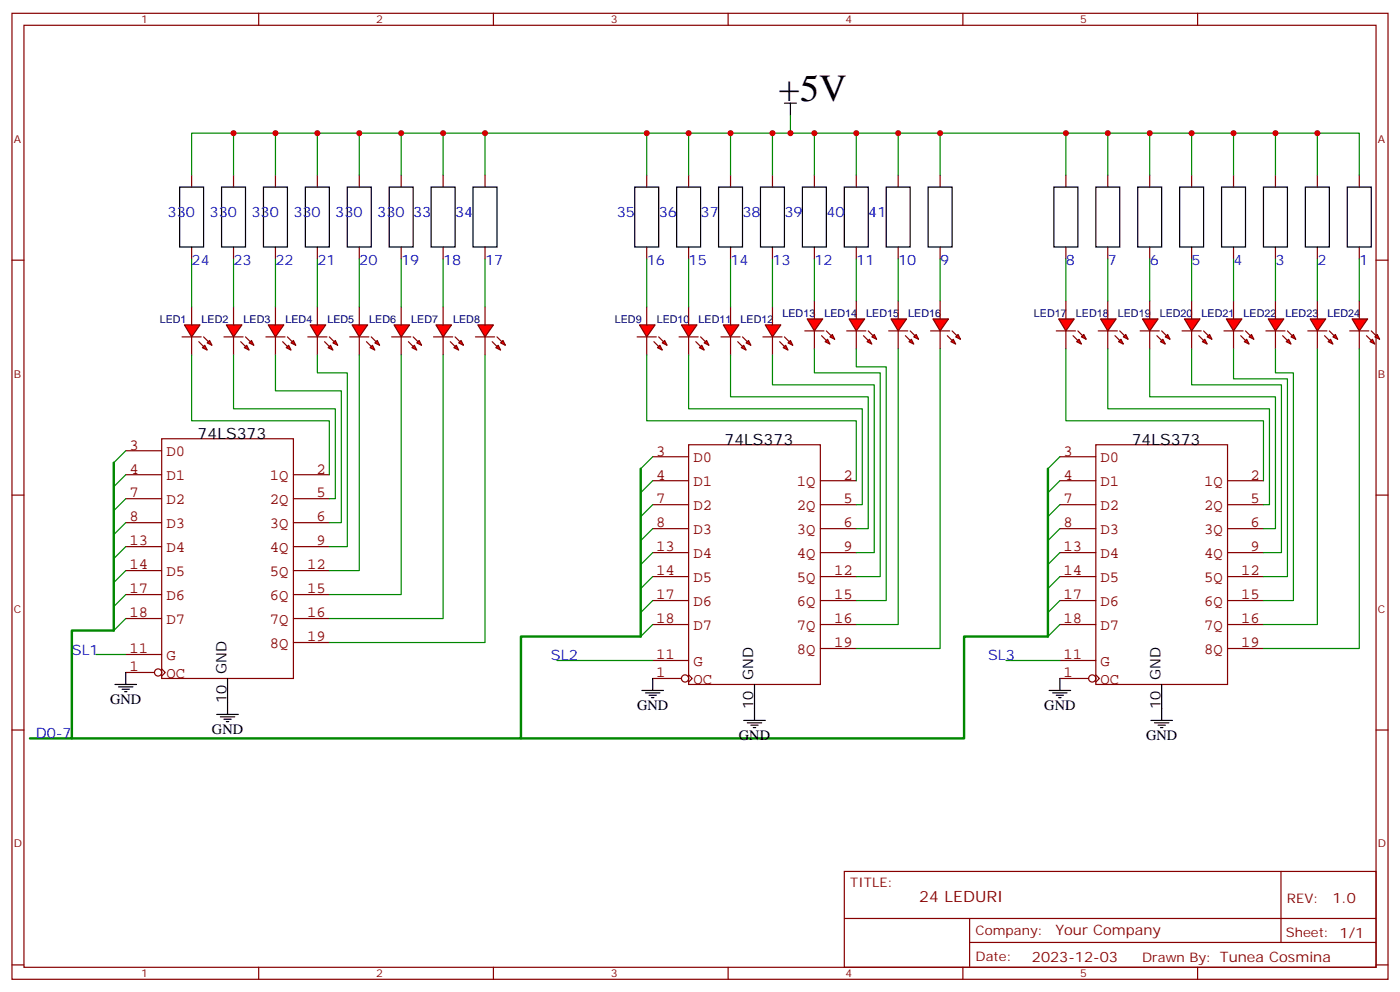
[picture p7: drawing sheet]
<svg xmlns="http://www.w3.org/2000/svg" width="412mm" height="292mm" viewBox="0 0 412 292" stroke-linecap="round" stroke-linejoin="round" font-family="sans-serif">
<g fill="none" stroke="#870000" stroke-width=".35">
<path d="M3.5 3.9h405.4v284.4h-405.4zM7.1 7.4h398.2v277.3h-398.2zM76.2 3.9v3.5M145.3 3.9v3.5M214.5 3.9v3.5M283.6 3.9v3.5M352.8 3.9v3.5M56.4 51.5v3.6M68.8 51.5v3.6M81.1 51.5v3.6M93.5 51.5v3.6M105.8 51.5v3.6"/>
<path d="M118.2 51.5v3.6M130.5 51.5v3.6M142.9 51.5v3.6M190.5 51.5v3.6M202.8 51.5v3.6M215.2 51.5v3.6M227.5 51.5v3.6M239.9 51.5v3.6M252.2 51.5v3.6M264.6 51.5v3.6M276.9 51.5v3.6M314 51.5v3.6"/>
<path d="M326.3 51.5v3.6M338.7 51.5v3.6M351 51.5v3.6M363.4 51.5v3.6M375.7 51.5v3.6M388.1 51.5v3.6M400.4 51.5v3.6M3.5 76.6h3.6M56.4 72.7v3.5M68.8 72.7v3.5M81.1 72.7v3.5M93.5 72.7v3.5"/>
<path d="M105.8 72.7v3.5M118.2 72.7v3.5M130.5 72.7v3.5M142.9 72.7v3.5M190.5 72.7v3.5M202.8 72.7v3.5M215.2 72.7v3.5M227.5 72.7v3.5M239.9 72.7v3.5M252.2 72.7v3.5M264.6 72.7v3.5M276.9 72.7v3.5"/>
<path d="M314 72.7v3.5M326.3 72.7v3.5M338.7 72.7v3.5M351 72.7v3.5M363.4 72.7v3.5M375.7 72.7v3.5M388.1 72.7v3.5M400.4 72.7v3.5M405.3 76.6h3.6M3.5 145.7h3.6M405.3 145.7h3.6M3.5 214.9h3.6"/>
<path d="M405.3 214.9h3.6M248.7 256.5h156.6v28.2h-156.6zM377.3 256.5v20.9M248.7 270.4h156.5M285.6 277.4h119.6M285.6 270.4v14.1M3.5 284h3.6M76.2 284.7v3.6M145.3 284.7v3.6M214.5 284.7v3.6M283.6 284.7v3.6M352.8 284.7v3.6"/>
<path d="M405.3 284h3.6"/>
</g>
<g fill="none" stroke="#000" stroke-width=".35">
<path d="M231.1 30.4h3.5M232.8 30.4v3.5M52.9 55.1h7.1v17.6h-7.1zM65.3 55.1h7v17.6h-7zM77.6 55.1h7.1v17.6h-7.1zM90 55.1h7v17.6h-7zM102.3 55.1h7.1v17.6h-7.1zM114.7 55.1h7v17.6h-7zM127 55.1h7.1v17.6h-7.1zM139.3 55.1h7.1v17.6h-7.1zM187 55.1h7v17.6h-7zM199.3 55.1h7.1v17.6h-7.1z"/>
<path d="M211.7 55.1h7v17.6h-7zM224 55.1h7.1v17.6h-7.1zM236.4 55.1h7v17.6h-7zM248.7 55.1h7.1v17.6h-7.1zM261.1 55.1h7v17.6h-7zM273.4 55.1h7.1v17.6h-7.1zM310.4 55.1h7.1v17.6h-7.1zM322.8 55.1h7v17.6h-7zM335.1 55.1h7.1v17.6h-7.1zM347.5 55.1h7v17.6h-7zM359.8 55.1h7.1v17.6h-7.1zM372.2 55.1h7v17.6h-7z"/>
<path d="M384.5 55.1h7.1v17.6h-7.1zM396.9 55.1h7v17.6h-7z"/>
</g>
<g fill="none" stroke="#008700" stroke-width=".35">
<path d="M68.8 39.2v12.3M81.1 39.2v12.3M93.5 39.2v12.3M105.8 39.2v12.3M118.2 39.2v12.3M130.5 39.2v12.3M142.9 39.2v12.3M190.5 39.2v12.3M202.8 39.2v12.3M215.2 39.2v12.3M227.5 39.2v12.3M232.8 33.9v5.3h-176.4v12.3"/>
<path d="M232.8 39.2h167.6v12.3M239.9 39.2v12.3M252.2 39.2v12.3M264.6 39.2v12.3M276.9 39.2v12.3M314 39.2v12.3M326.3 39.2v12.3M338.7 39.2v12.3M351 39.2v12.3M363.4 39.2v12.3M375.7 39.2v12.3M388.1 39.2v12.3"/>
</g>
<g fill="#f00" stroke="#870000" stroke-width=".35">
<path d="M54.3 95.6h4.6l-2.5 3.6z"/>
<path d="M53.6 99.2h5.7z"/>
</g>
<g fill="#870000" stroke="#870000" stroke-width=".35">
<path d="M60 99.2l1.4 1.4z"/>
<path d="M58.6 100.6l1.4 1.4z"/>
</g>
<g fill="#f00" stroke="#870000" stroke-width=".35">
<path d="M61 100.9l.7-.7 .7 1.4z"/>
<path d="M59.6 102.3l.7-.7 .7 1.4z"/>
</g>
<path d="M56.4 90.3v5.3M56.4 99.2v5.3" fill="none" stroke="#870000" stroke-width=".35"/>
<g fill="#f00" stroke="#870000" stroke-width=".35">
<path d="M66.7 95.6h4.6l-2.5 3.6z"/>
<path d="M66 99.2h5.6z"/>
</g>
<g fill="#870000" stroke="#870000" stroke-width=".35">
<path d="M72.3 99.2l1.4 1.4z"/>
<path d="M70.9 100.6l1.4 1.4z"/>
</g>
<g fill="#f00" stroke="#870000" stroke-width=".35">
<path d="M73.4 100.9l.7-.7 .7 1.4z"/>
<path d="M72 102.3l.7-.7 .7 1.4z"/>
</g>
<path d="M68.8 90.3v5.3M68.8 99.2v5.3" fill="none" stroke="#870000" stroke-width=".35"/>
<g fill="#f00" stroke="#870000" stroke-width=".35">
<path d="M79 95.6h4.6l-2.5 3.6z"/>
<path d="M78.3 99.2h5.7z"/>
</g>
<g fill="#870000" stroke="#870000" stroke-width=".35">
<path d="M84.7 99.2l1.4 1.4z"/>
<path d="M83.3 100.6l1.4 1.4z"/>
</g>
<g fill="#f00" stroke="#870000" stroke-width=".35">
<path d="M85.7 100.9l.7-.7 .7 1.4z"/>
<path d="M84.3 102.3l.7-.7 .7 1.4z"/>
</g>
<path d="M81.1 90.3v5.3M81.1 99.2v5.3" fill="none" stroke="#870000" stroke-width=".35"/>
<g fill="#f00" stroke="#870000" stroke-width=".35">
<path d="M91.4 95.6h4.6l-2.5 3.6z"/>
<path d="M90.7 99.2h5.6z"/>
</g>
<g fill="#870000" stroke="#870000" stroke-width=".35">
<path d="M97 99.2l1.4 1.4z"/>
<path d="M95.6 100.6l1.4 1.4z"/>
</g>
<g fill="#f00" stroke="#870000" stroke-width=".35">
<path d="M98.1 100.9l.7-.7 .7 1.4z"/>
<path d="M96.7 102.3l.7-.7 .7 1.4z"/>
</g>
<path d="M93.5 90.3v5.3M93.5 99.2v5.3" fill="none" stroke="#870000" stroke-width=".35"/>
<g fill="#f00" stroke="#870000" stroke-width=".35">
<path d="M103.7 95.6h4.6l-2.5 3.6z"/>
<path d="M103 99.2h5.7z"/>
</g>
<g fill="#870000" stroke="#870000" stroke-width=".35">
<path d="M109.4 99.2l1.4 1.4z"/>
<path d="M107.9 100.6l1.5 1.4z"/>
</g>
<g fill="#f00" stroke="#870000" stroke-width=".35">
<path d="M110.4 100.9l.7-.7 .7 1.4z"/>
<path d="M109 102.3l.7-.7 .7 1.4z"/>
</g>
<path d="M105.8 90.3v5.3M105.8 99.2v5.3" fill="none" stroke="#870000" stroke-width=".35"/>
<g fill="#f00" stroke="#870000" stroke-width=".35">
<path d="M116.1 95.6h4.5l-2.4 3.6z"/>
<path d="M115.4 99.2h5.6z"/>
</g>
<g fill="#870000" stroke="#870000" stroke-width=".35">
<path d="M121.7 99.2l1.4 1.4z"/>
<path d="M120.3 100.6l1.4 1.4z"/>
</g>
<g fill="#f00" stroke="#870000" stroke-width=".35">
<path d="M122.8 100.9l.7-.7 .7 1.4z"/>
<path d="M121.4 102.3l.7-.7 .7 1.4z"/>
</g>
<path d="M118.2 90.3v5.3M118.2 99.2v5.3" fill="none" stroke="#870000" stroke-width=".35"/>
<g fill="#f00" stroke="#870000" stroke-width=".35">
<path d="M128.4 95.6h4.6l-2.5 3.6z"/>
<path d="M127.7 99.2h5.6z"/>
</g>
<g fill="#870000" stroke="#870000" stroke-width=".35">
<path d="M134.1 99.2l1.4 1.4z"/>
<path d="M132.6 100.6l1.5 1.4z"/>
</g>
<g fill="#f00" stroke="#870000" stroke-width=".35">
<path d="M135.1 100.9l.7-.7 .7 1.4z"/>
<path d="M133.7 102.3l.7-.7 .7 1.4z"/>
</g>
<path d="M130.5 90.3v5.3M130.5 99.2v5.3" fill="none" stroke="#870000" stroke-width=".35"/>
<g fill="#f00" stroke="#870000" stroke-width=".35">
<path d="M140.8 95.6h4.5l-2.4 3.6z"/>
<path d="M140.1 99.2h5.6z"/>
</g>
<g fill="#870000" stroke="#870000" stroke-width=".35">
<path d="M146.4 99.2l1.4 1.4z"/>
<path d="M145 100.6l1.4 1.4z"/>
</g>
<g fill="#f00" stroke="#870000" stroke-width=".35">
<path d="M147.5 100.9l.7-.7 .7 1.4z"/>
<path d="M146 102.3l.8-.7 .7 1.4z"/>
</g>
<path d="M142.9 90.3v5.3M142.9 99.2v5.3" fill="none" stroke="#870000" stroke-width=".35"/>
<g fill="#f00" stroke="#870000" stroke-width=".35">
<path d="M188.4 95.6h4.6l-2.5 3.6z"/>
<path d="M187.7 99.2h5.6z"/>
</g>
<g fill="#870000" stroke="#870000" stroke-width=".35">
<path d="M194 99.2l1.4 1.4z"/>
<path d="M192.6 100.6l1.4 1.4z"/>
</g>
<g fill="#f00" stroke="#870000" stroke-width=".35">
<path d="M195.1 100.9l.7-.7 .7 1.4z"/>
<path d="M193.7 102.3l.7-.7 .7 1.4z"/>
</g>
<path d="M190.5 90.3v5.3M190.5 99.2v5.3" fill="none" stroke="#870000" stroke-width=".35"/>
<g fill="#f00" stroke="#870000" stroke-width=".35">
<path d="M200.7 95.6h4.6l-2.5 3.6z"/>
<path d="M200 99.2h5.7z"/>
</g>
<g fill="#870000" stroke="#870000" stroke-width=".35">
<path d="M206.4 99.2l1.4 1.4z"/>
<path d="M205 100.6l1.4 1.4z"/>
</g>
<g fill="#f00" stroke="#870000" stroke-width=".35">
<path d="M207.4 100.9l.7-.7 .7 1.4z"/>
<path d="M206 102.3l.7-.7 .7 1.4z"/>
</g>
<path d="M202.8 90.3v5.3M202.8 99.2v5.3" fill="none" stroke="#870000" stroke-width=".35"/>
<g fill="#f00" stroke="#870000" stroke-width=".35">
<path d="M213.1 95.6h4.6l-2.5 3.6z"/>
<path d="M212.4 99.2h5.6z"/>
</g>
<g fill="#870000" stroke="#870000" stroke-width=".35">
<path d="M218.7 99.2l1.4 1.4z"/>
<path d="M217.3 100.6l1.4 1.4z"/>
</g>
<g fill="#f00" stroke="#870000" stroke-width=".35">
<path d="M219.8 100.9l.7-.7 .7 1.4z"/>
<path d="M218.4 102.3l.7-.7 .7 1.4z"/>
</g>
<path d="M215.2 90.3v5.3M215.2 99.2v5.3" fill="none" stroke="#870000" stroke-width=".35"/>
<g fill="#f00" stroke="#870000" stroke-width=".35">
<path d="M225.4 95.6h4.6l-2.5 3.6z"/>
<path d="M224.7 99.2h5.7z"/>
</g>
<g fill="#870000" stroke="#870000" stroke-width=".35">
<path d="M231.1 99.2l1.4 1.4z"/>
<path d="M229.7 100.6l1.4 1.4z"/>
</g>
<g fill="#f00" stroke="#870000" stroke-width=".35">
<path d="M232.1 100.9l.7-.7 .7 1.4z"/>
<path d="M230.7 102.3l.7-.7 .7 1.4z"/>
</g>
<path d="M227.5 90.3v5.3M227.5 99.2v5.3" fill="none" stroke="#870000" stroke-width=".35"/>
<g fill="#f00" stroke="#870000" stroke-width=".35">
<path d="M237.8 93.9h4.6l-2.5 3.5z"/>
<path d="M237.1 97.4h5.6z"/>
</g>
<g fill="#870000" stroke="#870000" stroke-width=".35">
<path d="M243.4 97.4l1.4 1.4z"/>
<path d="M242 98.8l1.4 1.4z"/>
</g>
<g fill="#f00" stroke="#870000" stroke-width=".35">
<path d="M244.5 99.2l.7-.7 .7 1.4z"/>
<path d="M243.1 100.6l.7-.7 .7 1.4z"/>
</g>
<path d="M239.9 88.6v5.3M239.9 97.4v5.3" fill="none" stroke="#870000" stroke-width=".35"/>
<g fill="#f00" stroke="#870000" stroke-width=".35">
<path d="M250.1 93.9h4.6l-2.5 3.5z"/>
<path d="M249.4 97.4h5.7z"/>
</g>
<g fill="#870000" stroke="#870000" stroke-width=".35">
<path d="M255.8 97.4l1.4 1.4z"/>
<path d="M254.4 98.8l1.4 1.4z"/>
</g>
<g fill="#f00" stroke="#870000" stroke-width=".35">
<path d="M256.8 99.2l.7-.7 .7 1.4z"/>
<path d="M255.4 100.6l.7-.7 .7 1.4z"/>
</g>
<path d="M252.2 88.6v5.3M252.2 97.4v5.3" fill="none" stroke="#870000" stroke-width=".35"/>
<g fill="#f00" stroke="#870000" stroke-width=".35">
<path d="M262.5 93.9h4.6l-2.5 3.5z"/>
<path d="M261.8 97.4h5.6z"/>
</g>
<g fill="#870000" stroke="#870000" stroke-width=".35">
<path d="M268.1 97.4l1.4 1.4z"/>
<path d="M266.7 98.8l1.4 1.4z"/>
</g>
<g fill="#f00" stroke="#870000" stroke-width=".35">
<path d="M269.2 99.2l.7-.7 .7 1.4z"/>
<path d="M268.5 99.9l.7 1.4-1.4-.7z"/>
</g>
<path d="M264.6 88.6v5.3M264.6 97.4v5.3" fill="none" stroke="#870000" stroke-width=".35"/>
<g fill="#f00" stroke="#870000" stroke-width=".35">
<path d="M274.8 93.9h4.6l-2.5 3.5z"/>
<path d="M274.1 97.4h5.7z"/>
</g>
<g fill="#870000" stroke="#870000" stroke-width=".35">
<path d="M280.5 97.4l1.4 1.4z"/>
<path d="M279 98.8l1.5 1.4z"/>
</g>
<g fill="#f00" stroke="#870000" stroke-width=".35">
<path d="M281.5 99.2l.7-.7 .7 1.4z"/>
<path d="M280.1 100.6l.7-.7 .7 1.4z"/>
</g>
<path d="M276.9 88.6v5.3M276.9 97.4v5.3" fill="none" stroke="#870000" stroke-width=".35"/>
<g fill="#f00" stroke="#870000" stroke-width=".35">
<path d="M311.9 93.9h4.5l-2.4 3.5z"/>
<path d="M311.1 97.4h5.7z"/>
</g>
<g fill="#870000" stroke="#870000" stroke-width=".35">
<path d="M317.5 97.4l1.4 1.4z"/>
<path d="M316.1 98.8l1.4 1.4z"/>
</g>
<g fill="#f00" stroke="#870000" stroke-width=".35">
<path d="M318.6 99.2l.7-.7 .7 1.4z"/>
<path d="M317.1 100.6l.8-.7 .7 1.4z"/>
</g>
<path d="M314 88.6v5.3M314 97.4v5.3" fill="none" stroke="#870000" stroke-width=".35"/>
<g fill="#f00" stroke="#870000" stroke-width=".35">
<path d="M324.2 93.9h4.6l-2.5 3.5z"/>
<path d="M323.5 97.4h5.6z"/>
</g>
<g fill="#870000" stroke="#870000" stroke-width=".35">
<path d="M329.8 97.4l1.5 1.4z"/>
<path d="M328.4 98.8l1.4 1.4z"/>
</g>
<g fill="#f00" stroke="#870000" stroke-width=".35">
<path d="M330.9 99.2l.7-.7 .7 1.4z"/>
<path d="M329.5 100.6l.7-.7 .7 1.4z"/>
</g>
<path d="M326.3 88.6v5.3M326.3 97.4v5.3" fill="none" stroke="#870000" stroke-width=".35"/>
<g fill="#f00" stroke="#870000" stroke-width=".35">
<path d="M336.5 93.9h4.6l-2.4 3.5z"/>
<path d="M335.8 97.4h5.7z"/>
</g>
<g fill="#870000" stroke="#870000" stroke-width=".35">
<path d="M342.2 97.4l1.4 1.4z"/>
<path d="M340.8 98.8l1.4 1.4z"/>
</g>
<g fill="#f00" stroke="#870000" stroke-width=".35">
<path d="M343.3 99.2l.7-.7 .7 1.4z"/>
<path d="M341.8 100.6l.7-.7 .8 1.4z"/>
</g>
<path d="M338.7 88.6v5.3M338.7 97.4v5.3" fill="none" stroke="#870000" stroke-width=".35"/>
<g fill="#f00" stroke="#870000" stroke-width=".35">
<path d="M348.9 93.9h4.6l-2.5 3.5z"/>
<path d="M348.2 97.4h5.6z"/>
</g>
<g fill="#870000" stroke="#870000" stroke-width=".35">
<path d="M354.5 97.4l1.5 1.4z"/>
<path d="M353.1 98.8l1.4 1.4z"/>
</g>
<g fill="#f00" stroke="#870000" stroke-width=".35">
<path d="M355.6 99.2l.7-.7 .7 1.4z"/>
<path d="M354.9 99.9l.7 1.4-1.4-.7z"/>
</g>
<path d="M351 88.6v5.3M351 97.4v5.3" fill="none" stroke="#870000" stroke-width=".35"/>
<g fill="#f00" stroke="#870000" stroke-width=".35">
<path d="M361.2 93.9h4.6l-2.4 3.5z"/>
<path d="M360.5 97.4h5.7z"/>
</g>
<g fill="#870000" stroke="#870000" stroke-width=".35">
<path d="M366.9 97.4l1.4 1.4z"/>
<path d="M365.5 98.8l1.4 1.4z"/>
</g>
<g fill="#f00" stroke="#870000" stroke-width=".35">
<path d="M367.9 99.2l.8-.7 .7 1.4z"/>
<path d="M366.5 100.6l.7-.7 .7 1.4z"/>
</g>
<path d="M363.4 88.6v5.3M363.4 97.4v5.3" fill="none" stroke="#870000" stroke-width=".35"/>
<g fill="#f00" stroke="#870000" stroke-width=".35">
<path d="M373.6 93.9h4.6l-2.5 3.5z"/>
<path d="M372.9 97.4h5.6z"/>
</g>
<g fill="#870000" stroke="#870000" stroke-width=".35">
<path d="M379.2 97.4l1.4 1.4z"/>
<path d="M377.8 98.8l1.4 1.4z"/>
</g>
<g fill="#f00" stroke="#870000" stroke-width=".35">
<path d="M381 98.5l.7 1.4-1.4-.7z"/>
<path d="M379.6 99.9l.7 1.4-1.4-.7z"/>
</g>
<path d="M375.7 88.6v5.3M375.7 97.4v5.3" fill="none" stroke="#870000" stroke-width=".35"/>
<g fill="#f00" stroke="#870000" stroke-width=".35">
<path d="M385.9 93.9h4.6l-2.4 3.5z"/>
<path d="M385.2 97.4h5.7z"/>
</g>
<g fill="#870000" stroke="#870000" stroke-width=".35">
<path d="M391.6 97.4l1.4 1.4z"/>
<path d="M390.2 98.8l1.4 1.4z"/>
</g>
<g fill="#f00" stroke="#870000" stroke-width=".35">
<path d="M392.6 99.2l.7-.7 .8 1.4z"/>
<path d="M391.2 100.6l.7-.7 .7 1.4z"/>
</g>
<path d="M388.1 88.6v5.3M388.1 97.4v5.3" fill="none" stroke="#870000" stroke-width=".35"/>
<g fill="#f00" stroke="#870000" stroke-width=".35">
<path d="M398.3 93.9h4.6l-2.5 3.5z"/>
<path d="M397.6 97.4h5.6z"/>
</g>
<g fill="#870000" stroke="#870000" stroke-width=".35">
<path d="M403.9 97.4l1.4 1.4z"/>
<path d="M402.5 98.8l1.4 1.4z"/>
</g>
<g fill="#f00" stroke="#870000" stroke-width=".35">
<path d="M405.7 98.5l.7 1.4-1.4-.7z"/>
<path d="M403.6 100.6l.7-.7 .7 1.4z"/>
</g>
<path d="M400.4 88.6v5.3M400.4 97.4v5.3" fill="none" stroke="#870000" stroke-width=".35"/>
<g fill="none" stroke="#008700" stroke-width=".35">
<path d="M56.4 76.2v14.1M68.8 76.2v14.1M81.1 76.2v14.1M93.5 76.2v14.1M105.8 76.2v14.1M118.2 76.2v14.1M130.5 76.2v14.1M142.9 76.2v14.1M190.5 76.2v14.1M202.8 76.2v14.1M215.2 76.2v14.1M227.5 76.2v14.1"/>
<path d="M239.9 76.2v12.4M252.2 76.2v12.4M264.6 76.2v12.4M276.9 76.2v12.4M314 76.2v12.4M326.3 76.2v12.4M338.7 76.2v12.4M351 76.2v12.4M363.4 76.2v12.4M375.7 76.2v12.4M388.1 76.2v12.4M400.4 76.2v12.4"/>
<path d="M56.4 104.5v19.4h40.6v15.8M68.8 104.5v15.8h30v26.5h-1.8M81.1 104.5v10.5h19.4v38.8h-3.5M93.5 104.5v5.2h8.8v51.2h-5.3M105.8 104.5v63.5h-8.8M118.2 104.5v70.5h-21.2M130.5 104.5v77.6h-33.5M142.9 104.5v84.6h-45.9M190.5 104.5v19.4h61.7v17.6M202.8 104.5v15.8h51.2v28.3h-1.8M215.2 104.5v12.3h40.6v38.8h-3.6M227.5 104.5v8.8h30v49.4h-5.3"/>
<path d="M239.9 102.7v7h19.4v60h-7.1M252.2 102.7v5.3h8.9v68.8h-8.9M264.6 102.7v81.1h-12.4M276.9 102.7v88.2h-24.7M314 102.7v21.2h58.2v17.6M326.3 102.7v17.6h47.6v28.3h-1.7M338.7 102.7v14.1h37v38.8h-3.5M351 102.7v10.6h26.5v49.4h-5.3M363.4 102.7v8.8h15.8v58.2h-7M375.7 102.7v7h5.3v67.1h-8.8M388.1 102.7v81.1h-15.9M400.4 102.7v88.2h-28.2"/>
<path d="M37 132.7l-3.5 3.5M37 139.7l-3.5 3.6M192.3 134.4l-3.6 3.6M312.2 134.4l-3.5 3.6M37 146.8l-3.5 3.5M37 153.8l-3.5 3.6M192.3 141.5l-3.6 3.5M192.3 148.6l-3.6 3.5M192.3 155.6l-3.6 3.5M312.2 141.5l-3.5 3.5M312.2 148.6l-3.5 3.5M312.2 155.6l-3.5 3.5"/>
<path d="M37 160.9l-3.5 3.5M37 168l-3.5 3.5M37 175l-3.5 3.5M192.3 162.7l-3.6 3.5M192.3 169.7l-3.6 3.5M192.3 176.8l-3.6 3.5M312.2 162.7l-3.5 3.5M312.2 169.7l-3.5 3.5M312.2 176.8l-3.5 3.5M28.2 192.7h8.8M37 182.1l-3.5 3.5M164 194.4h28.3"/>
<path d="M192.3 183.8l-3.6 3.6M296.3 194.4h15.9M312.2 183.8l-3.5 3.6"/>
</g>
<g fill="none" stroke="#850000" stroke-width=".35">
<path d="M37 139.7h10.6M37 132.7h10.6M47.6 129.2h38.8v70.5h-38.8zM86.4 139.7h10.6M192.3 134.4h10.5M202.8 130.9h38.9v70.6h-38.9zM312.2 134.4h10.6M322.8 130.9h38.8v70.6h-38.8zM37 153.8h10.6M37 146.8h10.6M86.4 153.8h10.6M86.4 146.8h10.6"/>
<path d="M192.3 141.5h10.5M192.3 148.6h10.5M192.3 155.6h10.5M241.7 141.5h10.5M241.7 148.6h10.5M241.7 155.6h10.5M312.2 141.5h10.6M312.2 148.6h10.6M312.2 155.6h10.6M361.6 141.5h10.6M361.6 148.6h10.6M361.6 155.6h10.6"/>
<path d="M37 175h10.6M37 168h10.6M37 160.9h10.6M86.4 175h10.6M86.4 168h10.6M86.4 160.9h10.6M192.3 162.7h10.5M192.3 169.7h10.5M192.3 176.8h10.5M241.7 162.7h10.5M241.7 169.7h10.5M241.7 176.8h10.5"/>
<path d="M312.2 162.7h10.6M312.2 169.7h10.6M312.2 176.8h10.6M361.6 162.7h10.6M361.6 169.7h10.6M361.6 176.8h10.6M37 182.1h10.6M37 192.7h10.6M37 197.9h8.5M47.6 196.9l1.1 1-1.1 1.1M86.4 189.1h10.6M86.4 182.1h10.6"/>
<path d="M192.3 199.7h8.4M192.3 194.4h10.5M192.3 183.8h10.5M202.8 198.6l1.1 1.1-1.1 1.1M241.7 183.8h10.5M241.7 190.9h10.5M312.2 199.7h8.5M312.2 194.4h10.6M312.2 183.8h10.6M322.8 198.6l1 1.1-1 1.1M361.6 183.8h10.6M361.6 190.9h10.6"/>
<circle cx="46.6" cy="197.9" r="1.06"/>
<circle cx="201.8" cy="199.7" r="1.06"/>
<circle cx="321.7" cy="199.7" r="1.06"/>
</g>
<g fill="none" stroke="#000" stroke-width=".35">
<path d="M37 197.9v3.6M67 199.7v10.6M192.3 199.7v3.5M312.2 199.7v3.5M33.9 201.5h6.3M34.9 202.2h4.3M36 202.9h2.1M36.7 203.6h.7M63.9 210.3h6.3M64.9 211h4.2M66 211.7h2.1M66.7 212.4h.7"/>
<path d="M189.1 203.2h6.3M190.1 203.9h4.3M191.2 204.6h2.1M191.9 205.4h.7M219.1 212.1h6.3M220.1 212.8h4.3M221.2 213.5h2.1M221.9 214.2h.7M222.2 201.5v10.6M309 203.2h6.4M310.1 203.9h4.2M311.1 204.6h2.2"/>
<path d="M311.9 205.4h.7M339 212.1h6.4M340.1 212.8h4.2M341.1 213.5h2.2M341.8 214.2h.7M342.2 201.5v10.6"/>
</g>
<path d="M33.5 136.2v49.4h-12.3v31.7h-12.4M188.7 138v49.4h-35.2v29.9h-132.3M308.7 138v49.4h-24.7v29.9h-130.5" fill="none" stroke="#008700" stroke-width=".71"/>
<g fill="#c00">
<circle cx="68.8" cy="39.2" r=".88"/>
<circle cx="81.1" cy="39.2" r=".88"/>
<circle cx="93.5" cy="39.2" r=".88"/>
<circle cx="105.8" cy="39.2" r=".88"/>
<circle cx="118.2" cy="39.2" r=".88"/>
<circle cx="130.5" cy="39.2" r=".88"/>
<circle cx="142.9" cy="39.2" r=".88"/>
<circle cx="190.5" cy="39.2" r=".88"/>
<circle cx="202.8" cy="39.2" r=".88"/>
<circle cx="215.2" cy="39.2" r=".88"/>
<circle cx="227.5" cy="39.2" r=".88"/>
<circle cx="232.8" cy="39.2" r=".88"/>
<circle cx="239.9" cy="39.2" r=".88"/>
<circle cx="252.2" cy="39.2" r=".88"/>
<circle cx="264.6" cy="39.2" r=".88"/>
<circle cx="276.9" cy="39.2" r=".88"/>
<circle cx="314" cy="39.2" r=".88"/>
<circle cx="326.3" cy="39.2" r=".88"/>
<circle cx="338.7" cy="39.2" r=".88"/>
<circle cx="351" cy="39.2" r=".88"/>
<circle cx="363.4" cy="39.2" r=".88"/>
<circle cx="375.7" cy="39.2" r=".88"/>
<circle cx="388.1" cy="39.2" r=".88"/>
</g>
<text font-size="11.3" x="229.3" y="29.7">+5V</text>
<g font-size="4.6">
<text x="58.2" y="129.2">74LS373</text>
<text x="213.4" y="130.9">74LS373</text>
<text x="333.4" y="130.9">74LS373</text>
</g>
<g font-size="4.6" fill="#840000">
<text x="38.1" y="132.3">3</text>
<text x="49" y="134.2">D0</text>
<text x="193.3" y="134.1">3</text>
<text x="204.3" y="135.9">D0</text>
<text x="313.3" y="134.1">3</text>
<text x="324.2" y="135.9">D0</text>
<text x="38.1" y="139.4">4</text>
<text x="49" y="141.2">D1</text>
<text x="79.5" y="141.2">1Q</text>
<text x="93.2" y="139.4">2</text>
<text x="193.3" y="141.1">4</text>
<text x="204.3" y="143">D1</text>
<text x="234.7" y="143">1Q</text>
<text x="248.4" y="141.1">2</text>
<text x="313.3" y="141.1">4</text>
<text x="324.2" y="143">D1</text>
<text x="354.7" y="143">1Q</text>
<text x="368.4" y="141.1">2</text>
<text x="38.1" y="146.4">7</text>
<text x="49" y="148.3">D2</text>
<text x="79.5" y="148.3">2Q</text>
<text x="93.2" y="146.4">5</text>
<text x="193.3" y="148.2">7</text>
<text x="248.4" y="148.2">5</text>
<text x="313.3" y="148.2">7</text>
<text x="368.4" y="148.2">5</text>
<text x="38.1" y="153.5">8</text>
<text x="49" y="155.3">D3</text>
<text x="79.5" y="155.3">3Q</text>
<text x="93.2" y="153.5">6</text>
<text x="193.3" y="155.3">8</text>
<text x="204.3" y="150.1">D2</text>
<text x="234.7" y="150.1">2Q</text>
<text x="248.4" y="155.3">6</text>
<text x="313.3" y="155.3">8</text>
<text x="324.2" y="150.1">D2</text>
<text x="354.7" y="150.1">2Q</text>
<text x="368.4" y="155.3">6</text>
<text x="38.1" y="160.5">13</text>
<text x="93.2" y="160.5">9</text>
<text x="204.3" y="157.1">D3</text>
<text x="234.7" y="157.1">3Q</text>
<text x="324.2" y="157.1">D3</text>
<text x="354.7" y="157.1">3Q</text>
<text x="38.1" y="167.6">14</text>
<text x="49" y="162.4">D4</text>
<text x="79.5" y="162.4">4Q</text>
<text x="90.5" y="167.6">12</text>
<text x="193.3" y="162.3">13</text>
<text x="204.3" y="164.2">D4</text>
<text x="234.7" y="164.2">4Q</text>
<text x="248.4" y="162.3">9</text>
<text x="313.3" y="162.3">13</text>
<text x="324.2" y="164.2">D4</text>
<text x="354.7" y="164.2">4Q</text>
<text x="368.4" y="162.3">9</text>
<text x="49" y="169.5">D5</text>
<text x="79.5" y="169.5">5Q</text>
<text x="193.3" y="169.4">14</text>
<text x="204.3" y="171.2">D5</text>
<text x="234.7" y="171.2">5Q</text>
<text x="245.7" y="169.4">12</text>
<text x="313.3" y="169.4">14</text>
<text x="324.2" y="171.2">D5</text>
<text x="354.7" y="171.2">5Q</text>
<text x="365.6" y="169.4">12</text>
<text x="38.1" y="174.7">17</text>
<text x="49" y="176.5">D6</text>
<text x="79.5" y="176.5">6Q</text>
<text x="90.5" y="174.7">15</text>
<text x="193.3" y="176.4">17</text>
<text x="204.3" y="178.3">D6</text>
<text x="234.7" y="178.3">6Q</text>
<text x="245.7" y="176.4">15</text>
<text x="313.3" y="176.4">17</text>
<text x="324.2" y="178.3">D6</text>
<text x="354.7" y="178.3">6Q</text>
<text x="365.6" y="176.4">15</text>
<text x="38.1" y="181.7">18</text>
<text x="49" y="183.6">D7</text>
<text x="79.5" y="183.6">7Q</text>
<text x="90.5" y="181.7">16</text>
<text x="193.3" y="183.5">18</text>
<text x="204.3" y="185.3">D7</text>
<text x="234.7" y="185.3">7Q</text>
<text x="245.7" y="183.5">16</text>
<text x="313.3" y="183.5">18</text>
<text x="324.2" y="185.3">D7</text>
<text x="354.7" y="185.3">7Q</text>
<text x="365.6" y="183.5">16</text>
<text x="79.5" y="190.6">8Q</text>
<text x="90.5" y="188.8">19</text>
<text x="245.7" y="190.5">19</text>
<text x="365.6" y="190.5">19</text>
<text x="38.1" y="192.3">11</text>
<text x="38.1" y="197.6">1</text>
<text x="49" y="194.2">G</text>
<text x="193.3" y="194.1">11</text>
<text x="204.3" y="195.9">G</text>
<text x="234.7" y="192.4">8Q</text>
<text x="313.3" y="194.1">11</text>
<text x="324.2" y="195.9">G</text>
<text x="354.7" y="192.4">8Q</text>
<text x="49" y="199.4">OC</text>
<text x="193.3" y="199.4">1</text>
<text x="204.3" y="201.2">OC</text>
<text x="313.3" y="199.4">1</text>
<text x="324.2" y="201.2">OC</text>
</g>
<text font-size="4.6" fill="#800" x="270.8" y="265.5">24 LEDURI</text>
<g font-size="4.2" fill="#00f">
<text x="49.4" y="63.9">330</text>
<text x="61.7" y="63.9">330</text>
<text x="74.1" y="63.9">330</text>
<text x="86.4" y="63.9">330</text>
<text x="98.8" y="63.9">330</text>
<text x="111.1" y="63.9">330</text>
<text x="121.7" y="63.9">33</text>
<text x="134.1" y="63.9">34</text>
<text x="181.7" y="63.9">35</text>
<text x="194" y="63.9">36</text>
<text x="206.4" y="63.9">37</text>
<text x="218.7" y="63.9">38</text>
<text x="231.1" y="63.9">39</text>
<text x="243.4" y="63.9">40</text>
<text x="255.8" y="63.9">41</text>
<text x="56.4" y="78">24</text>
<text x="68.8" y="78">23</text>
<text x="81.1" y="78">22</text>
<text x="93.5" y="78">21</text>
<text x="105.8" y="78">20</text>
<text x="118.2" y="78">19</text>
<text x="130.5" y="78">18</text>
<text x="142.9" y="78">17</text>
<text x="190.5" y="78">16</text>
<text x="202.8" y="78">15</text>
<text x="215.2" y="78">14</text>
<text x="227.5" y="78">13</text>
<text x="239.9" y="78">12</text>
<text x="252.2" y="78">11</text>
<text x="264.6" y="78">10</text>
<text x="276.9" y="78">9</text>
<text x="314" y="78">8</text>
<text x="326.3" y="78">7</text>
<text x="338.7" y="78">6</text>
<text x="351" y="78">5</text>
<text x="363.4" y="78">4</text>
<text x="375.7" y="78">3</text>
<text x="388.1" y="78">2</text>
<text x="400.4" y="78">1</text>
<text x="21.2" y="192.7">SL1</text>
<text x="162.3" y="194.4">SL2</text>
<text x="291" y="194.4">SL3</text>
<text x="10.6" y="217.3">D0-7</text>
</g>
<g font-size="4.2">
<text x="66.7" y="198.4" transform="rotate(-90 66.7 198.4)">GND</text>
<text x="221.9" y="200.2" transform="rotate(-90 221.9 200.2)">GND</text>
<text x="341.8" y="200.2" transform="rotate(-90 341.8 200.2)">GND</text>
<text x="32.5" y="207.1">GND</text>
<text x="66.7" y="207" transform="rotate(-90 66.7 207)">10</text>
<text x="187.7" y="208.9">GND</text>
<text x="221.9" y="208.8" transform="rotate(-90 221.9 208.8)">10</text>
<text x="307.6" y="208.9">GND</text>
<text x="341.8" y="208.8" transform="rotate(-90 341.8 208.8)">10</text>
<text x="62.4" y="215.9">GND</text>
<text x="217.7" y="217.7">GND</text>
<text x="337.6" y="217.7">GND</text>
</g>
<g font-size="4.2" fill="#800">
<text x="392.5" y="265.8">1.0</text>
<text x="310.9" y="275.3">Your Company</text>
<text x="304" y="283.1">2023-12-03</text>
</g>
<g font-size="3.9" fill="#800">
<text x="250.5" y="261.1">TITLE:</text>
<text x="379.1" y="265.8">REV:</text>
<text x="287.4" y="275.3">Company:</text>
<text x="378.7" y="275.9">Sheet: 1/1</text>
<text x="287.4" y="283">Date:</text>
<text x="336.4" y="283.1">Drawn By: Tunea Cosmina</text>
</g>
<g font-size="3.2" fill="#800">
<text x="41.6" y="6.9">1</text>
<text x="110.8" y="6.9">2</text>
<text x="179.9" y="6.9">3</text>
<text x="249.1" y="6.9">4</text>
<text x="318.2" y="6.9">5</text>
<text x="4.1" y="42">A</text>
<text x="405.9" y="42">A</text>
<text x="4.1" y="111.2">B</text>
<text x="405.9" y="111.2">B</text>
<text x="4.1" y="180.3">C</text>
<text x="405.9" y="180.3">C</text>
<text x="4.1" y="249.4">D</text>
<text x="405.9" y="249.4">D</text>
<text x="41.6" y="287.7">1</text>
<text x="110.8" y="287.7">2</text>
<text x="179.9" y="287.7">3</text>
<text x="249.1" y="287.7">4</text>
<text x="318.2" y="287.7">5</text>
</g>
<g font-size="3.2" fill="#000080">
<text x="47" y="95">LED1</text>
<text x="59.4" y="95">LED2</text>
<text x="71.7" y="95">LED3</text>
<text x="84.1" y="95">LED4</text>
<text x="96.4" y="95">LED5</text>
<text x="108.8" y="95">LED6</text>
<text x="121.1" y="95">LED7</text>
<text x="133.5" y="95">LED8</text>
<text x="181.1" y="95">LED9</text>
<text x="193.4" y="95">LED10</text>
<text x="205.8" y="95">LED11</text>
<text x="218.1" y="95">LED12</text>
<text x="230.5" y="93.2">LED13</text>
<text x="242.8" y="93.2">LED14</text>
<text x="255.2" y="93.2">LED15</text>
<text x="267.5" y="93.2">LED16</text>
<text x="304.6" y="93.2">LED17</text>
<text x="316.9" y="93.2">LED18</text>
<text x="329.3" y="93.2">LED19</text>
<text x="341.6" y="93.2">LED20</text>
<text x="354" y="93.2">LED21</text>
<text x="366.3" y="93.2">LED22</text>
<text x="378.6" y="93.2">LED23</text>
<text x="391" y="93.2">LED24</text>
</g>
</svg>
